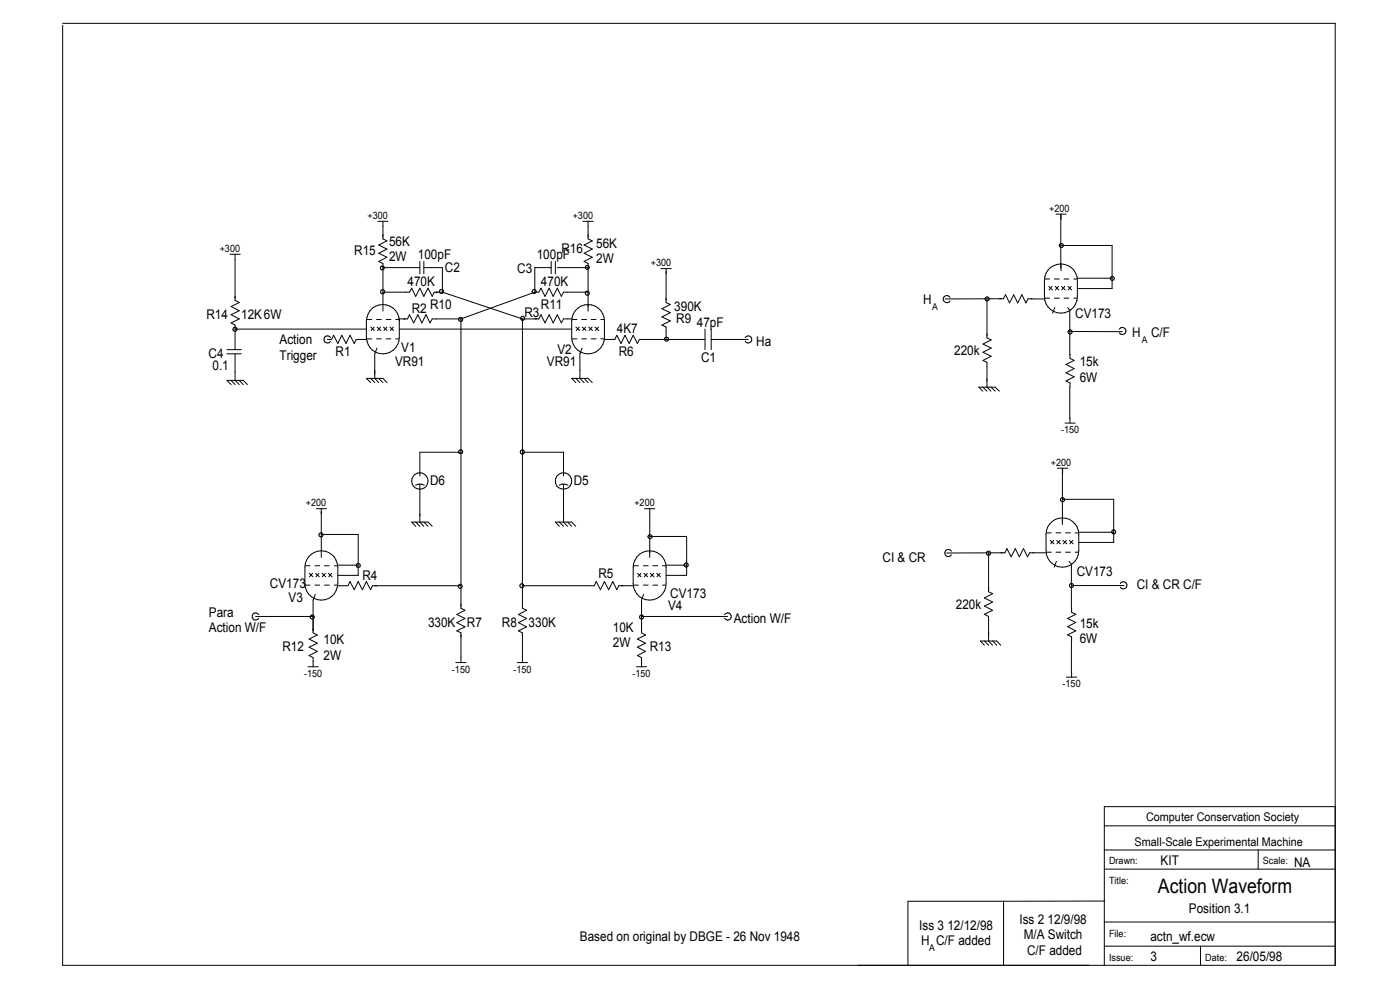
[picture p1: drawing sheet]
<svg xmlns="http://www.w3.org/2000/svg" width="297mm" height="210mm" viewBox="0 0 297 210" stroke-linecap="round" stroke-linejoin="round" font-family="sans-serif">
<g fill="none" stroke="#000" stroke-width=".21">
<path d="M13.3 5h270v199.8h-270v-199.4M48.8 53.9h2.2M49.9 53.9v9.8l.9 .5-1.8 .8 1.8 .9-1.8 .9 1.8 .8-1.8 .9 .9 .5v5.2M80.1 46.9h2.2M81.2 46.9v3.8l.9 .4-1.8 .9 1.8 .8-1.8 .9 1.8 .9-1.8 .9 .9 .4v10.1M81.2 56.8h7.9M89.1 55.5v2.6M89.9 56.8h4v5.2M89.9 55.5v2.6M116.9 56.8h-3.4v5.2M116.9 55.5v2.6M117.8 55.5v2.6"/>
<path d="M118.2 56.8h6.6M123.7 46.9h2.2M124.8 46.9v3.8l.8 .4-1.7 .9 1.7 .8-1.7 .9 1.7 .9-1.7 .9 .9 .4v10.1M140.2 57h2.2M141.3 57v7.2l.9 .4-1.8 .9 1.8 .8-1.8 .9 1.8 .9-1.8 .9 .9 .4v2.6M221.7 59.2h1M222.3 57.3a3.5 3.5 0 0 1 3.9-1.1 3.5 3.5 0 0 1 2.4 3.3v3.4a3.5 3.5 0 0 1-3.5 3.5 3.5 3.5 0 0 1-3.5-3.5l.1-4.2zM223.7 59.2h1M224 45.4h2.2M225 45.6v11.3M225 52.1h10.9v9.1h-7.3M225.1 45.4v1.1"/>
<path d="M225.1 56v1.4M225.7 59.2h1M227.8 59.2h.7M228.6 59h7.3M48.1 74.2h3.1M48.1 75.1h3.1M49.9 69.8h27.8M49.9 75.1v5.6l.9 .9M69.5 72h.9l.4-.9 .9 1.8 .8-1.8 .9 1.8 .9-1.8 .8 1.8 .5-.9h2.1M70.1 71.6a.76 .76 0 0 0-1.1-.2 .76 .76 0 0 0 0 1.2 .76 .76 0 0 0 1.1-.2M77.8 67.8h1.1M77.8 71.9h1.1"/>
<path d="M78.7 69.4l.7 .7M79.4 69.4l-.7 .7M79.9 67.8h1M79.9 71.9h1M80 73.8l-.5 1.3v5.2l.8 .9M80 69.4l.8 .7M80.7 69.4l-.6 .7M81.2 62h5.7l.4-.9 .9 1.8 .9-1.8 .8 1.8 .9-1.8 .9 1.8 .4-.9h1.8M81.4 69.4l.7 .7M81.9 67.8h1M81.9 71.9h1M82.1 69.4l-.7 .7"/>
<path d="M82.7 69.4l.8 .7M83.4 69.4l-.6 .7M83.9 67.8h.7M83.9 71.9h.7M84.7 69.8h36.6M92.5 62h.1M93.9 62l16.9 5.6M97.8 67.6h-6.1l-.5 .9-.8-1.7-.9 1.7-.9-1.7-.8 1.7-.9-1.7-.5 .8h-1.7v3.9a3.5 3.5 0 0 1-3.5 3.6 3.5 3.5 0 0 1-3.5-3.6v-3.4a3.5 3.5 0 0 1 3.5-3.5 3.5 3.5 0 0 1 3.5 3.5M97.8 67.6v61.4l.8 .5-1.7 .8 1.7 .9-1.7 .9 1.7 .9-1.7 .8 .9 .4v6.3M110.8 67.6v61.4l.9 .5-1.7 .8 1.7 .9-1.7 .9 1.7 .9-1.7 .8 .8 .4v6.3M110.8 67.6h3.5l.5-.8 .8 1.7 .9-1.7 .8 1.7 .9-1.7 .9 1.7 .4-.9h1.8M113.5 62h.8l.5-.9 .8 1.8 .9-1.8 .8 1.8 .9-1.8 .9 1.8 .4-.9h5.3"/>
<path d="M113.5 62l-15.7 5.6M121.4 67.8h1M121.4 71.9h1M122 65.9a3.5 3.5 0 0 1 3.9-1.1 3.5 3.5 0 0 1 2.3 3.3v3.4a3.5 3.5 0 0 1-3.4 3.6 3.5 3.5 0 0 1-3.5-3.6l.1-4.2zM122.2 69.4l.8 .7M122.9 69.4l-.6 .7M123.4 67.8h1M123.4 71.9h1M123.5 73.8l-.5 1.3v5.2l.9 .9M123.5 69.4l.8 .7M124.2 69.4l-.6 .7M124.9 69.4l.8 .7"/>
<path d="M125.4 67.8h1M125.4 71.9h1M125.6 69.4l-.6 .7M126.2 69.4l.8 .7M127 69.4l-.7 .7M127.5 67.8h.7M127.5 71.9h.7M128.2 72h2.2l.5-.9 .8 1.8 .9-1.8 .9 1.8 .8-1.8 .9 1.8 .4-.9h14M149.6 69.8v4.4M150.9 72h7.8M150.9 69.8v4.4M158.1 71.6a.76 .76 0 0 1 1.1-.2 .76 .76 0 0 1 0 1.2 .76 .76 0 0 1-1.1-.2"/>
<path d="M201.5 63.1a.78 .78 0 0 0-1.1-.2 .78 .78 0 0 0 0 1.2 .78 .78 0 0 0 1.1-.3M209.4 63.4v8.3l.9 .4-1.8 .9 1.8 .8-1.8 .9 1.8 .9-1.8 .9 .9 .4v5.2l.8 .9M218.8 63.4h2.7M218.9 63.4h-.8l-.5 .9-.8-1.8-.9 1.8-.8-1.8-.9 1.8-.9-1.8-.4 .9h-12.4M221.7 63.2h1M222.5 60.7l.8 .8M223.2 60.7l-.7 .8M223.7 63.2h1M223.8 65.2l-.5 1.2M223.9 60.7l.7 .8M224.5 60.7l-.6 .8M225.2 60.7l.8 .8"/>
<path d="M225.7 63.2h1M225.9 60.7l-.6 .8M226.5 65.2l.5 .7M226.6 60.7l.7 .8M226.9 65.9v9.4M226.9 70.3l11.2 .1M227 75.1v.9l.9 .5-1.8 .8 1.8 .9-1.8 .9 1.8 .8-1.8 .9 .9 .4v.9M227.2 60.7l-.6 .8M227.8 63.2h.7M237.4 69.8a.76 .76 0 0 1 1.2-.2 .76 .76 0 0 1 0 1.2 .76 .76 0 0 1-1.2-.2M49 81.6l-.9-.9h3.5l.9 .9M49 80.7l.9 .9"/>
<path d="M50.8 80.7l.8 .9M78.6 81.2l-.9-.9h3.5l.9 .9M78.6 80.3l.9 .9M80.3 80.3l.9 .9M97.8 95.9h-8.7v5.1M110.8 95.9h8.7v5.1M122.1 81.2l-.8-.9h3.5l.8 .9M122.1 80.3l.9 .9M123.9 80.3l.9 .9M208.5 83l-.9-.9h3.5l.9 .9M208.5 82.1l.9 .9M210.2 82.1l.9 .9"/>
<path d="M224.3 99.3h2.2M225.4 99.3v12M225.9 89.7h2.2M226.9 82.1v6.7M227 88.7v1M65.4 118.2a3.5 3.5 0 0 1 3.9-1.2 3.5 3.5 0 0 1 2.4 3.3v3.5a3.5 3.5 0 0 1-3.5 3.5 3.5 3.5 0 0 1-3.5-3.5l.1-4.3zM67.1 107.9h2.2M68.2 107.9v10.3M68.2 113.4h7.8v8.6h-4.3M71.7 119.9h4.3M88.1 102.9l.6-.2h.7l.6 .2M88.2 111.6l-.9-.9h3.5l.9 .9"/>
<path d="M88.2 110.7l.9 .9M89.1 102.7v8l.8 .9M89.9 110.7l.9 .9M118.6 102.9l.6-.2 1.3 .2M118.7 111.6l-.9-.9h3.5l.8 .9M118.7 110.7l.8 .9M119.5 102.7v8l.9 .9M120.4 110.7l.9 .9M135.6 117.6a3.5 3.5 0 0 1 3.7-.4 3.5 3.5 0 0 1 2 3.1v3.5a3.5 3.5 0 0 1-3.5 3.5 3.5 3.5 0 0 1-3.5-3.5v-3.5a3.9 3.9 0 0 1 1.3-2.7zM136.7 107.9h2.2M137.8 107.9v10.3M137.8 113.8h7.9v8.2h-4.4"/>
<path d="M141.3 119.9h4.4M201.8 116.9a.76 .76 0 0 0-1.1-.2 .76 .76 0 0 0 0 1.2 .76 .76 0 0 0 1.1-.2M209.7 117.3v8.2l.9 .4-1.8 .9 1.8 .9-1.8 .9 1.8 .9-1.8 .8 .9 .5v5.2l.9 .9M221.9 117.3h-3.5l-.4 .8-.9-1.7-.9 1.7-.8-1.7-.9 1.7-.9-1.7-.4 .9h-12.4M222 113h1M222 117.1h1M222.7 111.2a3.5 3.5 0 0 1 3.8-1.2 3.5 3.5 0 0 1 2.4 3.3v3.5a3.5 3.5 0 0 1-3.5 3.5 3.5 3.5 0 0 1-3.5-3.5l.1-4.2zM222.8 114.6l.8 .8M223.5 114.6l-.6 .8M224 113h1M224 117.1h1M224.1 119.1l-.5 1.2"/>
<path d="M224.2 114.6l.8 .8M224.9 114.6l-.7 .8M225.4 105.9h10.9v9.2h-7.4M225.5 114.6l.8 .8M226.1 113h1M226.1 117.1h1M226.2 114.6l-.6 .8M226.8 119.1l.5 .6M226.9 114.6l.8 .8M227.3 119.8v10.1l.9 .4-1.7 .9 1.7 .8-1.7 .9 1.7 .9-1.7 .9 .8 .4v8.5M227.6 114.6l-.7 .8M228.1 113h.7"/>
<path d="M228.1 117.1h.7M228.9 112.9h7.4M54.2 130.8h12.2M54.9 130.4a.76 .76 0 0 0-1.1-.2 .76 .76 0 0 0 0 1.1 .76 .76 0 0 0 1.1-.2M64.8 120h1M64.8 124.1h1M65.6 121.6l.8 .7M66.3 121.6l-.6 .7M66.8 120h1M66.8 124.1h1M66.9 126.1l-.5 1.2v6.9l.9 .5-1.7 .9 1.7 .8-1.7 .9 1.7 .9-1.7 .9 .8 .4v1.9M67 121.6l.7 .7"/>
<path d="M67.6 121.6l-.6 .7M68.3 121.6l.8 .7M68.8 120h1M68.8 124.1h1M69 121.6l-.6 .7M69.7 121.6l.7 .7M70.4 121.6l-.7 .7M70.9 120h.7M70.9 124.1h.7M71.7 124.2h2.1l.5-.8 .8 1.7 .9-1.7 .9 1.7 .8-1.7 .9 1.7 .4-.9h18.8M110.8 124.2h15.3l.4-.8 .9 1.7 .8-1.7 .9 1.7 .9-1.7 .9 1.7 .4-.9h3M134.4 120h1"/>
<path d="M134.4 124.1h1M135.3 121.6l.7 .7M136 121.6l-.7 .7M136.1 130.8h18.2M136.5 120h1M136.5 124.1h1M136.5 126.1l-.4 1.2v6.9l.8 .5-1.7 .9 1.7 .8-1.7 .9 1.7 .9-1.7 .9 .9 .4v1.9M136.6 121.6l.8 .7M137.3 121.6l-.6 .7M138 121.6l.7 .7M138.5 120h1M138.5 124.1h1"/>
<path d="M138.7 121.6l-.7 .7M139.3 121.6l.8 .7M140 121.6l-.6 .7M140.5 120h.7M140.5 124.1h.7M153.7 130.4a.76 .76 0 0 1 1.2-.2 .76 .76 0 0 1 0 1.1 .76 .76 0 0 1-1.2-.2M208.8 136.9l-.8-.9h3.5l.8 .9M208.8 136l.9 .9M210.6 136l.9 .9M227.3 124.2h11.2M237.7 123.8a.76 .76 0 0 1 1.1-.2 .76 .76 0 0 1 0 1.1 .76 .76 0 0 1-1.1-.2M65.3 141.4h2.2"/>
<path d="M96.7 140.5h2.1M109.7 140.5h2.2M135 141.4h2.2M226.2 143.6h2.2M234.3 175.2h49M283.3 171.1h-49v33.7M212.9 191.2v13.6M212.9 191.2h-20.3v13.5M234.3 195.6h49M234.3 184.4h49M234.3 180.3h49M234.4 191.1l-21.5 .1"/>
<path d="M266.9 180.3v4.1M234.3 200.7h49M254.7 200.7v4.1"/>
<circle cx="81.1" cy="56.8" r=".43"/>
<circle cx="124.6" cy="56.7" r=".42"/>
<circle cx="225.1" cy="52.1" r=".44"/>
<circle cx="236" cy="59.1" r=".43"/>
<circle cx="49.8" cy="69.9" r=".44"/>
<circle cx="81.2" cy="61.9" r=".44"/>
<circle cx="93.7" cy="61.8" r=".44"/>
<circle cx="97.7" cy="67.7" r=".44"/>
<circle cx="110.9" cy="67.5" r=".43"/>
<circle cx="113.3" cy="61.8" r=".42"/>
<circle cx="124.6" cy="62.2" r=".43"/>
<circle cx="141.4" cy="71.9" r=".43"/>
<circle cx="209.4" cy="63.4" r=".44"/>
<circle cx="227" cy="70.4" r=".44"/>
<circle cx="97.7" cy="95.8" r=".44"/>
<circle cx="110.8" cy="95.9" r=".44"/>
<circle cx="68.1" cy="113.5" r=".45"/>
<circle cx="76" cy="119.9" r=".44"/>
<circle cx="89.1" cy="102" r="1.73"/>
<circle cx="119.5" cy="102" r="1.74"/>
<circle cx="137.9" cy="113.8" r=".44"/>
<circle cx="145.6" cy="119.9" r=".44"/>
<circle cx="209.7" cy="117.4" r=".44"/>
<circle cx="225.4" cy="106" r=".44"/>
<circle cx="236.3" cy="112.8" r=".43"/>
<circle cx="66.2" cy="130.9" r=".44"/>
<circle cx="97.6" cy="124.4" r=".43"/>
<circle cx="110.7" cy="124.3" r=".43"/>
<circle cx="136.1" cy="130.9" r=".42"/>
<circle cx="227.3" cy="124.2" r=".44"/>
</g>
<text font-size="4.2" x="245.7" y="189.5">Action Waveform</text>
<g font-size="2.8">
<text x="82.5" y="52.2">56K</text>
<text x="119.1" y="53.7">R16</text>
<text x="126.5" y="52.6">56K</text>
<text x="75.1" y="54.1">R15</text>
<text x="82.5" y="55.5">2W</text>
<text x="88.6" y="55">100pF</text>
<text x="94.4" y="57.8">C2</text>
<text x="109.7" y="57.9">C3</text>
<text x="113.9" y="55">100pF</text>
<text x="126.5" y="55.9">2W</text>
<text x="86.4" y="60.7">470K</text>
<text x="91.2" y="65.5">R10</text>
<text x="114.8" y="65.5">R11</text>
<text x="114.8" y="60.7">470K</text>
<text x="143" y="65.9">390K</text>
<text x="195.8" y="64.5">H</text>
<text x="43.8" y="67.6">R14</text>
<text x="51.2" y="67.6">12K6W</text>
<text x="87.3" y="66.3">R2</text>
<text x="111.3" y="67.2">R3</text>
<text x="130.9" y="70.7">4K7</text>
<text x="143.5" y="68.5">R9</text>
<text x="147.8" y="69.4">47pF</text>
<text x="228.1" y="67.4">CV173</text>
<text x="240.2" y="71.5">H</text>
<text x="244.2" y="71.5">C/F</text>
<text x="44.2" y="75.9">C4</text>
<text x="59.3" y="73.1">Action</text>
<text x="59.3" y="76.4">Trigger</text>
<text x="71.2" y="75.5">R1</text>
<text x="83.8" y="77.6">VR91</text>
<text x="85.1" y="74.6">V1</text>
<text x="116" y="77.6">VR91</text>
<text x="118.2" y="75.1">V2</text>
<text x="131.3" y="75.5">R6</text>
<text x="148.7" y="76.8">C1</text>
<text x="160.4" y="73.3">Ha</text>
<text x="202.4" y="75.4">220k</text>
<text x="229.1" y="77.6">15k</text>
<text x="45.1" y="78.5">0.1</text>
<text x="229.1" y="80.9">6W</text>
<text x="91.2" y="102.9">D6</text>
<text x="121.7" y="102.9">D5</text>
<text x="187.2" y="119.1">CI &amp; CR</text>
<text x="57.3" y="124.7">CV173</text>
<text x="76.9" y="122.9">R4</text>
<text x="127" y="122.5">R5</text>
<text x="228.4" y="122.2">CV173</text>
<text x="241.2" y="124.8">CI &amp; CR C/F</text>
<text x="44.3" y="130.9">Para</text>
<text x="61.2" y="127.7">V3</text>
<text x="141.7" y="129.5">V4</text>
<text x="142.2" y="126.9">CV173</text>
<text x="202.8" y="129.2">220k</text>
<text x="44.3" y="134.1">Action W/F</text>
<text x="68.6" y="136.7">10K</text>
<text x="90.8" y="133">330K</text>
<text x="99.1" y="133">R7</text>
<text x="106.5" y="133">R8</text>
<text x="112.1" y="133">330K</text>
<text x="130" y="134">10K</text>
<text x="130" y="137.3">2W</text>
<text x="155.7" y="132.1">Action W/F</text>
<text x="229.1" y="133.2">15k</text>
<text x="229.1" y="136.4">6W</text>
<text x="59.9" y="138.2">R12</text>
<text x="68.6" y="139.9">2W</text>
<text x="137.8" y="138.2">R13</text>
<text x="246.2" y="183.4">KIT</text>
<text x="274.5" y="183.9">NA</text>
<text x="195" y="197.2">Iss 3 12/12/98</text>
<text x="216.3" y="196">Iss 2 12/9/98</text>
<text x="252.2" y="193.6">Position 3.1</text>
<text x="123" y="199.6">Based on original by DBGE - 26 Nov 1948</text>
<text x="195.4" y="200.4">H C/F added</text>
<text x="217.2" y="199.2">M/A Switch</text>
<text x="217.9" y="202.5">C/F added</text>
<text x="244.1" y="199.6">actn_wf.ecw</text>
<text x="244.1" y="203.9">3</text>
<text x="262.3" y="203.9">26/05/98</text>
</g>
<g font-size="2.5">
<text x="240.7" y="179.4">Small-Scale Experimental Machine</text>
<text x="243.1" y="174.2">Computer Conservation Society</text>
</g>
<g font-size="2.1">
<text x="78" y="46.4">+300</text>
<text x="121.5" y="46.4">+300</text>
<text x="222.6" y="44.9">+200</text>
<text x="46.6" y="53.4">+300</text>
<text x="138" y="56.4">+300</text>
<text x="225.1" y="91.9">-150</text>
<text x="222.9" y="98.8">+200</text>
<text x="64.9" y="107.4">+200</text>
<text x="134.6" y="107.4">+200</text>
<text x="64.5" y="143.6">-150</text>
<text x="95.9" y="142.7">-150</text>
<text x="108.9" y="142.7">-150</text>
<text x="134.2" y="143.6">-150</text>
<text x="225.4" y="145.8">-150</text>
<text x="235.3" y="183.3">Drawn:</text>
<text x="267.9" y="183.3">Scale:</text>
<text x="235.3" y="187.5">Title:</text>
<text x="235.3" y="198.7">File:</text>
<text x="235.3" y="203.8">Issue:</text>
<text x="255.7" y="203.8">Date:</text>
</g>
<g font-size="2">
<text x="197.8" y="65.7">A</text>
<text x="242.2" y="72.7">A</text>
<text x="197.1" y="201.7">A</text>
</g>
</svg>
